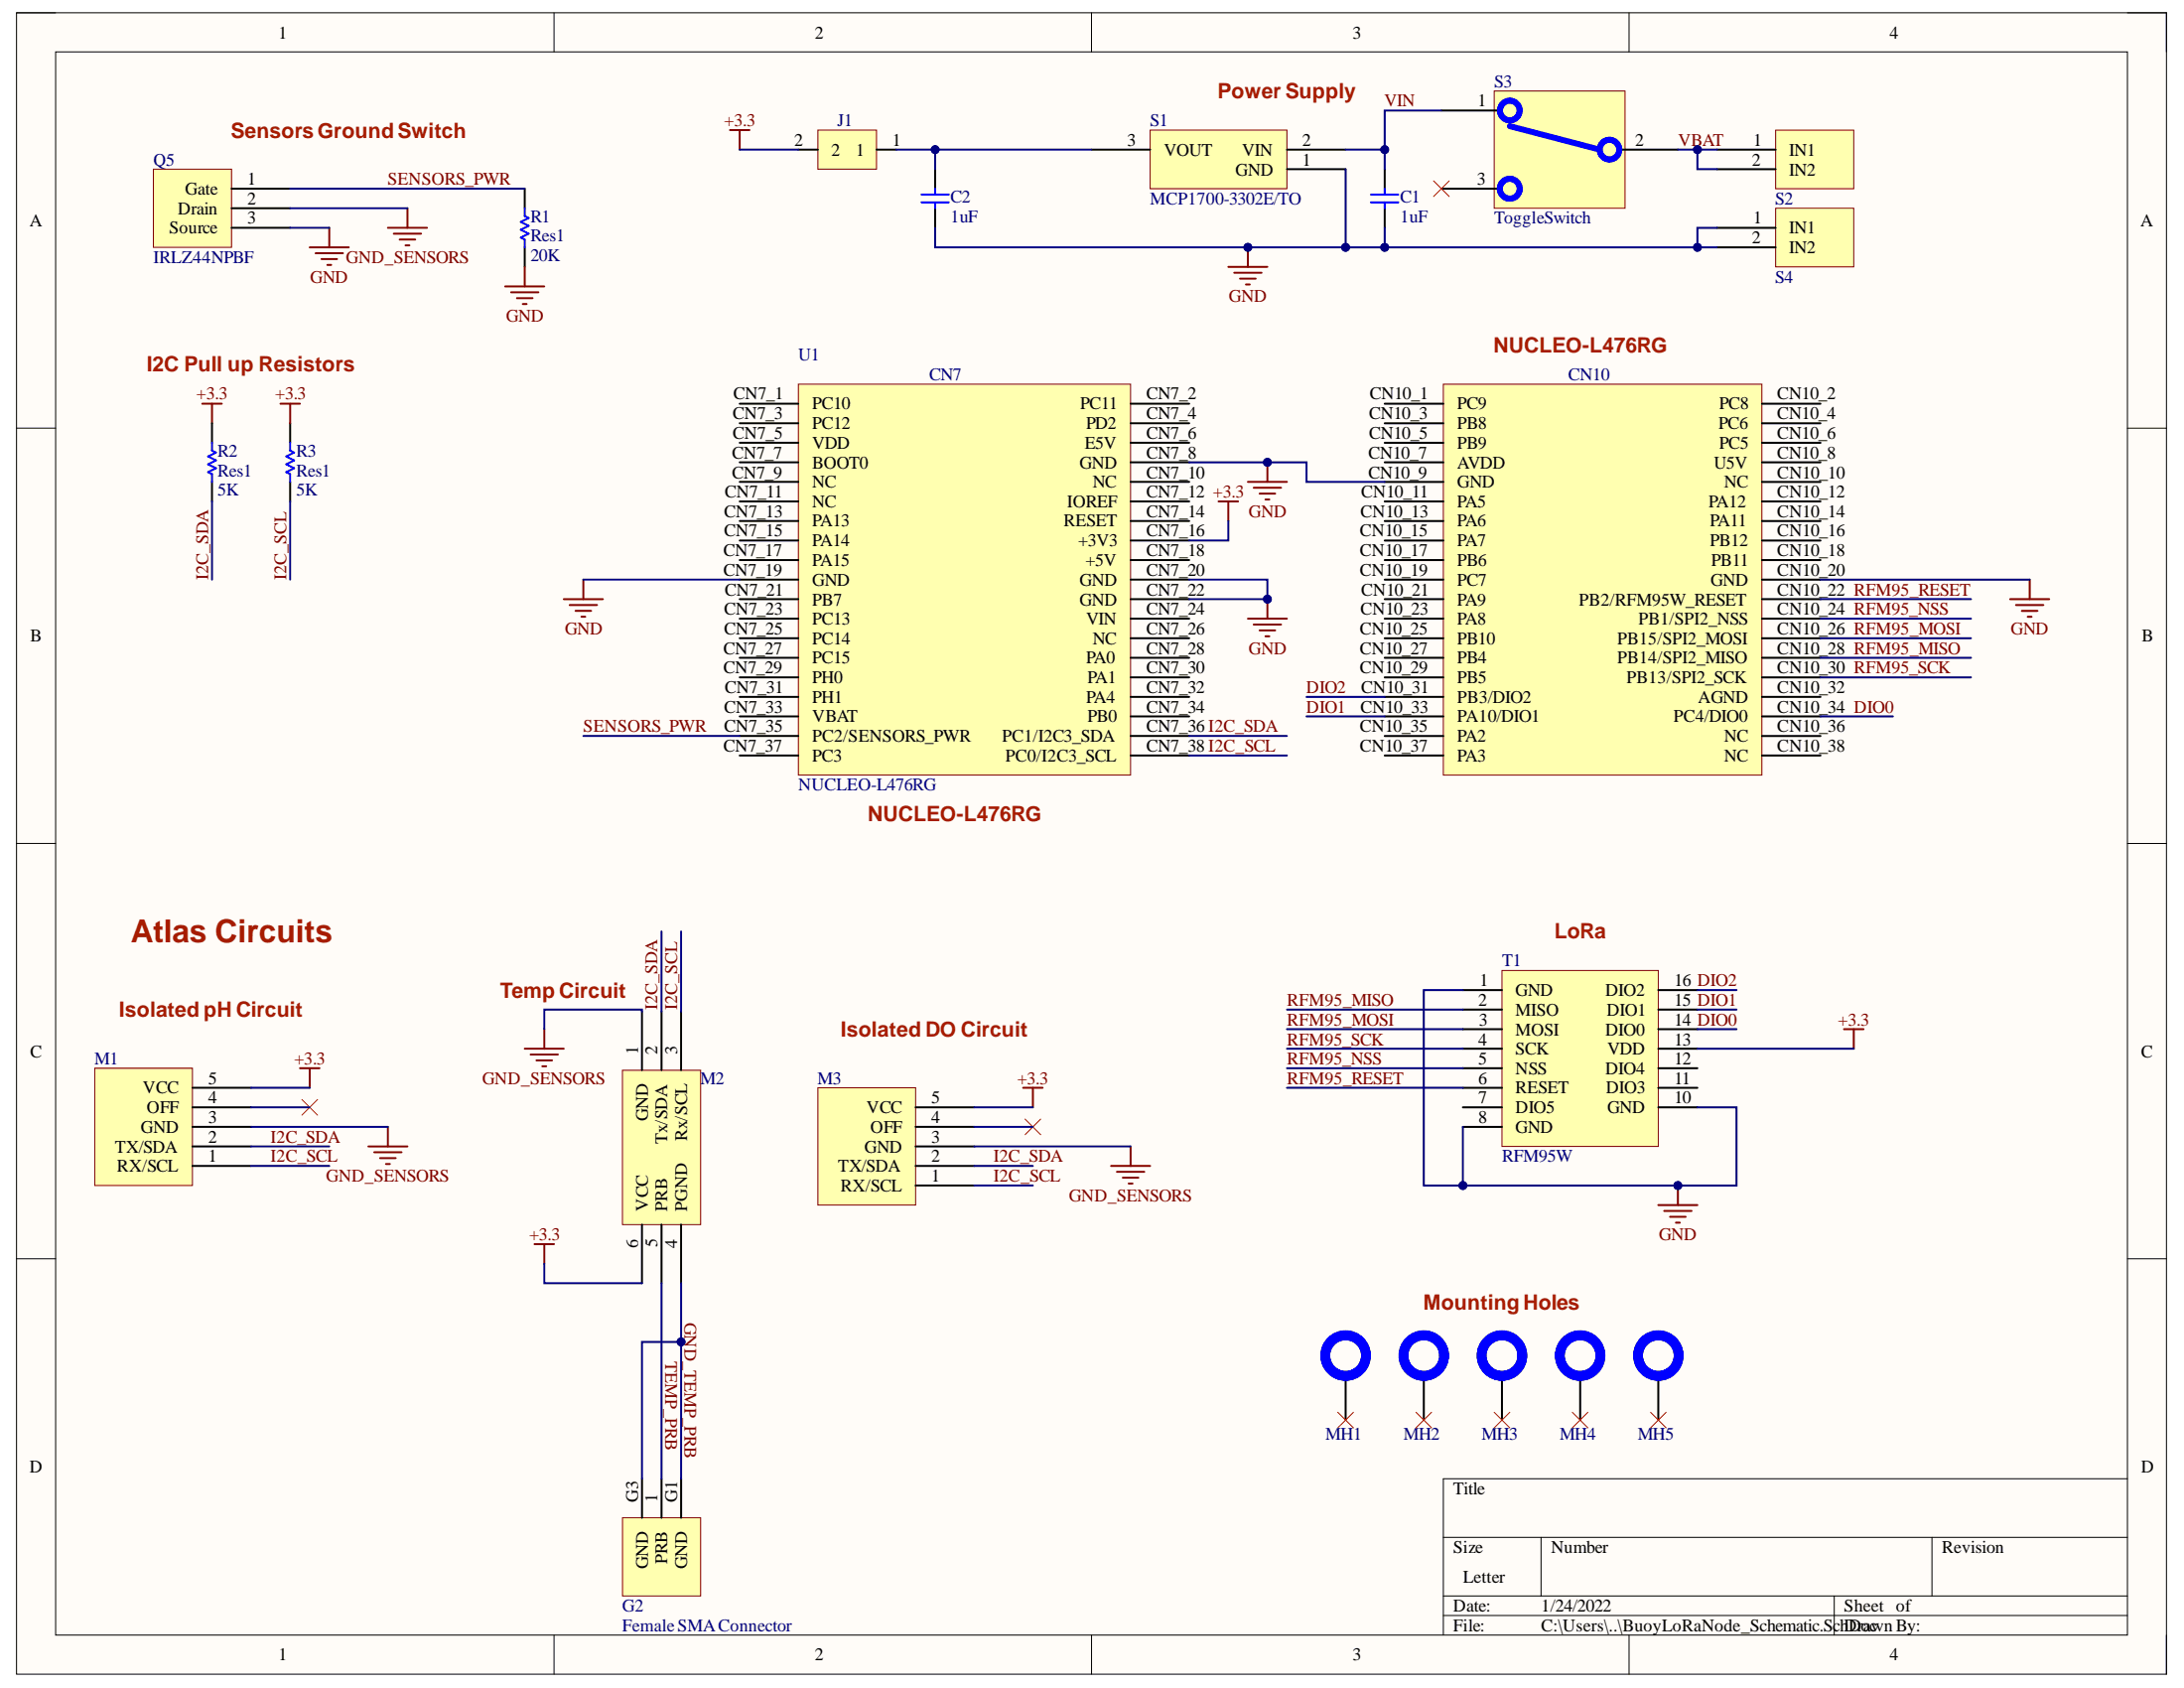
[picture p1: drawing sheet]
<svg xmlns="http://www.w3.org/2000/svg" width="279mm" height="216mm" viewBox="0 0 279 216" stroke-linecap="round" stroke-linejoin="round" font-family="sans-serif">
<path d="M2.1 1.6h275.1v212.5h-275.1z" fill-rule="evenodd" fill="#fffcf8"/>
<path d="M2.1 1.6h275.1v212.5h-275.1z" fill="none" stroke="#000" stroke-width=".13"/>
<path d="M7.1 6.6h265.1v202.5h-265.1z" fill-rule="evenodd" fill="#fffcf8"/>
<g fill="none" stroke="#000" stroke-width=".13">
<path d="M2.1 1.6h5M7.1 6.6h265.1v202.5h-265.1zM70.9 1.6v5M139.6 1.6v5M208.4 1.6v5M272.2 1.6h5v5M2.1 54.8h5M272.2 54.8h5M2.1 107.9h5M272.2 107.9h5M2.1 161h5M272.2 161h5"/>
<path d="M184.6 196.6h87.6M197.1 196.6v7.5M247.2 196.6v7.5M272.2 189.1h-87.6v20M70.9 209.1v5M139.6 209.1v5M184.6 204.1h87.6M184.6 206.6h87.6M208.4 209.1v5M234.7 204.1v5M277.2 209.1v5"/>
</g>
<path d="M184.6 49.1h40.8v50h-40.8z" fill-rule="evenodd" fill="#ffffb0"/>
<path d="M184.6 49.1h40.8v50h-40.8z" fill="none" stroke="#800000" stroke-width=".13"/>
<path d="M102.1 49.1h42.5v50h-42.5z" fill-rule="evenodd" fill="#ffffb0"/>
<path d="M102.1 49.1h42.5v50h-42.5z" fill="none" stroke="#800000" stroke-width=".13"/>
<g fill="none" stroke="#000" stroke-width=".25">
<path d="M119.6 21.6v2.5M119.6 26.6v2.5M177.1 21.6v2.5M177.1 26.6v2.5M94.6 51.6h7.5M94.6 54.1h7.5M94.6 56.6h7.5M94.6 59.1h7.5M144.6 51.6h7.5M144.6 54.1h7.5M144.6 56.6h7.5M144.6 59.1h7.5"/>
<path d="M177.1 51.6h7.5M177.1 54.1h7.5M177.1 56.6h7.5M177.1 59.1h7.5M225.4 51.6h7.5M225.4 54.1h7.5M225.4 56.6h7.5M225.4 59.1h7.5M94.6 61.6h7.5M94.6 64.1h7.5M94.6 66.6h7.5M94.6 69.1h7.5"/>
<path d="M94.6 71.6h7.5M94.6 74.1h7.5M94.6 76.6h7.5M94.6 79.1h7.5M144.6 61.6h7.5M144.6 64.1h7.5M144.6 66.6h7.5M144.6 69.1h7.5M144.6 71.6h7.5M144.6 74.1h7.5M144.6 76.6h7.5M144.6 79.1h7.5"/>
<path d="M177.1 61.6h7.5M177.1 64.1h7.5M177.1 66.6h7.5M177.1 71.6h7.5M177.1 74.1h7.5M177.1 76.6h7.5M177.1 79.1h7.5M177.1 69.1h7.5M225.4 61.6h7.5M225.4 64.1h7.5M225.4 66.6h7.5M225.4 71.6h7.5"/>
<path d="M225.4 74.1h7.5M225.4 76.6h7.5M225.4 79.1h7.5M225.4 69.1h7.5M94.6 81.6h7.5M94.6 84.1h7.5M94.6 86.6h7.5M94.6 89.1h7.5M94.6 91.6h7.5M94.6 94.1h7.5M94.6 96.6h7.5M144.6 81.6h7.5"/>
<path d="M144.6 84.1h7.5M144.6 86.6h7.5M144.6 89.1h7.5M144.6 91.6h7.5M144.6 94.1h7.5M144.6 96.6h7.5M177.1 81.6h7.5M177.1 84.1h7.5M177.1 86.6h7.5M177.1 89.1h7.5M177.1 91.6h7.5M177.1 94.1h7.5"/>
<path d="M177.1 96.6h7.5M225.4 81.6h7.5M225.4 84.1h7.5M225.4 86.6h7.5M225.4 89.1h7.5M225.4 91.6h7.5M225.4 94.1h7.5M225.4 96.6h7.5"/>
</g>
<path d="M117.9 24.9h3.5M117.9 25.9h3.5M119.6 24.1v.8M119.6 25.9v.7M175.4 24.9h3.5M175.4 25.9h3.5M177.1 24.1v.8M177.1 25.9v.7" fill="none" stroke="#00f" stroke-width=".25"/>
<path d="M147.1 16.6h17.5v7.5h-17.5z" fill-rule="evenodd" fill="#ffffb0"/>
<path d="M147.1 16.6h17.5v7.5h-17.5z" fill="none" stroke="#800000" stroke-width=".13"/>
<path d="M139.6 19.1h7.5M164.6 19.1h7.5M164.6 21.6h7.5" fill="none" stroke="#000" stroke-width=".25"/>
<path d="M157.1 34.1h5M157.9 34.9h3.5M158.6 35.6h2M159.4 36.4h.5M159.6 31.6v2.5" fill="none" stroke="#800000" stroke-width=".25"/>
<circle cx="159.6" cy="31.6" r=".5" fill="#000080"/>
<circle cx="159.6" cy="31.6" r=".5" fill="none" stroke="#000080" stroke-width=".13"/>
<path d="M192.1 124.1h20v22.5h-20z" fill-rule="evenodd" fill="#ffffb0"/>
<path d="M192.1 124.1h20v22.5h-20z" fill="none" stroke="#800000" stroke-width=".13"/>
<g fill="none" stroke="#000" stroke-width=".25">
<path d="M187.1 131.6h5M187.1 126.6h5M187.1 129.1h5M187.1 134.1h5M187.1 136.6h5M187.1 139.1h5M212.1 131.6h5.1M212.1 126.6h5.1M212.1 129.1h5.1M212.1 134.1h5.1M212.1 136.6h5.1M212.1 139.1h5.1"/>
<path d="M187.1 144.1h5M187.1 141.6h5M212.1 141.6h5.1"/>
</g>
<path d="M235.9 131.6h2.5M237.2 131.6v2.5" fill="none" stroke="#800000" stroke-width=".25"/>
<path d="M19.6 21.6h10v10h-10z" fill-rule="evenodd" fill="#ffffb0"/>
<path d="M19.6 21.6h10v10h-10z" fill="none" stroke="#800000" stroke-width=".13"/>
<path d="M29.6 24.1h7.5M29.6 26.6h7.5M29.6 29.1h7.5" fill="none" stroke="#000" stroke-width=".25"/>
<path d="M227.2 16.6h10v7.5h-10z" fill-rule="evenodd" fill="#ffffb0"/>
<path d="M227.2 16.6h10v7.5h-10z" fill="none" stroke="#800000" stroke-width=".13"/>
<path d="M219.6 19.1h7.6M219.6 21.6h7.6M172.1 176.6v5M182.2 176.6v5M192.1 176.6v5" fill="none" stroke="#000" stroke-width=".25"/>
<path d="M39.6 31.6h5M40.4 32.4h3.5M41.1 33.1h2M41.9 33.9h.5M42.1 29.1v2.5M49.6 29.1h5M50.4 29.9h3.5M51.1 30.6h2M51.9 31.4h.5M52.1 26.6v2.5M155.9 64.1h2.5M157.1 64.1v2.5" fill="none" stroke="#800000" stroke-width=".25"/>
<g fill="none" stroke="#00f" stroke-width="1.3">
<circle cx="172.1" cy="173.4" r="2.6"/>
<circle cx="182.1" cy="173.4" r="2.6"/>
<circle cx="192.1" cy="173.4" r="2.6"/>
</g>
<path d="M171.1 180.6l2 2M173.1 180.6l-2 2M181.1 180.6l2 2M183.1 180.6l-2 2M191.2 180.6l2 2M193.2 180.6l-2 2" fill="none" stroke="#f00" stroke-width=".13"/>
<path d="M191.2 11.6h16.7v15h-16.7z" fill-rule="evenodd" fill="#ffffb0"/>
<path d="M191.2 11.6h16.7v15h-16.7z" fill="none" stroke="#800000" stroke-width=".13"/>
<path d="M184.4 14.1h7.5M207.1 19.1h7.6M184.4 24.1h7.5" fill="none" stroke="#000" stroke-width=".25"/>
<g fill="none" stroke="#00f" stroke-width=".75">
<path d="M193.2 16.1l11.4 3"/>
<circle cx="193.2" cy="14.1" r="1.26"/>
<circle cx="205.9" cy="19.1" r="1.26"/>
<circle cx="193.1" cy="24.1" r="1.27"/>
</g>
<path d="M183.4 23.1l2 2M185.4 23.1l-2 2" fill="none" stroke="#f00" stroke-width=".13"/>
<path d="M72.1 76.6h5M72.9 77.4h3.5M73.6 78.1h2M74.4 78.9h.5M74.6 74.1v2.5" fill="none" stroke="#800000" stroke-width=".25"/>
<path d="M79.6 194.1h10v10h-10z" fill-rule="evenodd" fill="#ffffb0"/>
<path d="M79.6 194.1h10v10h-10z" fill="none" stroke="#800000" stroke-width=".13"/>
<path d="M82.1 189.1v5M84.6 189.1v5M87.1 189.1v5" fill="none" stroke="#000" stroke-width=".25"/>
<path d="M227.2 26.6h10v7.5h-10z" fill-rule="evenodd" fill="#ffffb0"/>
<path d="M227.2 26.6h10v7.5h-10z" fill="none" stroke="#800000" stroke-width=".13"/>
<path d="M219.6 29.1h7.6M219.6 31.6h7.6M202.2 176.6v5M212.1 176.6v5" fill="none" stroke="#000" stroke-width=".25"/>
<g fill="none" stroke="#00f" stroke-width="1.3">
<circle cx="202.1" cy="173.4" r="2.6"/>
<circle cx="212.2" cy="173.4" r="2.6"/>
</g>
<path d="M201.1 180.6l2 2M203.1 180.6l-2 2M211.2 180.6l2 2M213.2 180.6l-2 2" fill="none" stroke="#f00" stroke-width=".13"/>
<path d="M12.1 136.6h12.5v15h-12.5z" fill-rule="evenodd" fill="#ffffb0"/>
<path d="M12.1 136.6h12.5v15h-12.5z" fill="none" stroke="#800000" stroke-width=".13"/>
<path d="M24.6 139.1h7.5M24.6 149.1h7.5M24.6 146.6h7.5M24.6 144.1h7.5M24.6 141.6h7.5" fill="none" stroke="#000" stroke-width=".25"/>
<path d="M38.4 136.6h2.5M39.6 136.6v2.5M68.4 159.1h2.5M69.6 159.1v2.5" fill="none" stroke="#800000" stroke-width=".25"/>
<path d="M104.6 139.1h12.5v15h-12.5z" fill-rule="evenodd" fill="#ffffb0"/>
<path d="M104.6 139.1h12.5v15h-12.5z" fill="none" stroke="#800000" stroke-width=".13"/>
<path d="M117.1 151.6h7.5M117.1 149.1h7.5M117.1 146.6h7.5M117.1 144.1h7.5M117.1 141.6h7.5" fill="none" stroke="#000" stroke-width=".25"/>
<path d="M130.9 139.1h2.5M132.1 139.1v2.5" fill="none" stroke="#800000" stroke-width=".25"/>
<path d="M38.6 140.6l2 2M40.6 140.6l-2 2M131.1 143.1l2 2M133.1 143.1l-2 2" fill="none" stroke="#f00" stroke-width=".13"/>
<path d="M104.6 16.6h7.5v5h-7.5z" fill-rule="evenodd" fill="#ffffb0"/>
<path d="M104.6 16.6h7.5v5h-7.5z" fill="none" stroke="#800000" stroke-width=".13"/>
<path d="M102.1 19.1h2.5M112.1 19.1h2.5M67.1 24.1v2.5M67.1 31.6v2.5M27.1 54.1v2.5M37.1 54.1v2.5M27.1 61.6v2.5M37.1 61.6v2.5" fill="none" stroke="#000" stroke-width=".25"/>
<g fill="none" stroke="#800000" stroke-width=".25">
<path d="M93.4 16.6h2.5M94.6 16.6v2.5M64.6 36.6h5M65.4 37.4h3.5M66.1 38.1h2M66.9 38.9h.5M67.1 34.1v2.5M25.9 51.6h2.5M27.1 51.6v2.5M35.9 51.6h2.5M37.1 51.6v2.5M67.1 134.1h5"/>
<path d="M67.9 134.9h3.5M68.6 135.6h2M69.4 136.4h.5M69.6 131.6v2.5M47.1 146.6h5M47.9 147.4h3.5M48.6 148.1h2M49.4 148.9h.5M49.6 144.1v2.5M142.1 149.1h5M142.9 149.9h3.5M143.6 150.6h2"/>
<path d="M144.4 151.4h.5M144.6 146.6v2.5M212.1 154.1h5.1M212.9 154.9h3.5M213.6 155.6h2M214.4 156.4h.5M214.7 151.6v2.5"/>
</g>
<path d="M67.1 26.6v1l.5 .3-1 .5 1 .5-1 .5 1 .5-1 .5 .5 .2v1M27.1 56.6v1l.5 .3-1 .5 1 .5-1 .5 1 .5-1 .5 .5 .2v1M37.1 56.6v1l.5 .3-1 .5 1 .5-1 .5 1 .5-1 .5 .5 .2v1" fill="none" stroke="#00f" stroke-width=".25"/>
<circle cx="214.6" cy="151.6" r=".5" fill="#000080"/>
<circle cx="214.6" cy="151.6" r=".5" fill="none" stroke="#000080" stroke-width=".13"/>
<path d="M79.6 136.9h10v19.7h-10z" fill-rule="evenodd" fill="#ffffb0"/>
<path d="M79.6 136.9h10v19.7h-10z" fill="none" stroke="#800000" stroke-width=".13"/>
<path d="M82.1 129.4v7.5M84.6 129.4v7.5M87.1 129.4v7.5M82.1 156.6v7.5M84.6 156.6v7.5M87.1 156.6v7.5" fill="none" stroke="#000" stroke-width=".25"/>
<path d="M159.6 79.1h5M160.4 79.9h3.5M162.1 76.6v2.5M161.1 80.6h2M161.9 81.4h.5" fill="none" stroke="#800000" stroke-width=".25"/>
<circle cx="162.1" cy="76.6" r=".5" fill="#000080"/>
<circle cx="162.1" cy="76.6" r=".5" fill="none" stroke="#000080" stroke-width=".13"/>
<path d="M162.1 59.1v2.5M159.6 61.6h5M160.4 62.4h3.5M161.1 63.1h2M161.9 63.9h.5" fill="none" stroke="#800000" stroke-width=".25"/>
<circle cx="162.1" cy="59.1" r=".5" fill="#000080"/>
<circle cx="162.1" cy="59.1" r=".5" fill="none" stroke="#000080" stroke-width=".13"/>
<path d="M257.2 76.6h5M257.9 77.4h3.5M258.7 78.1h2M259.4 78.9h.5M259.7 74.1v2.5" fill="none" stroke="#800000" stroke-width=".25"/>
<path d="M187.1 126.6h-4.9v25h4.9M217.2 134.1h20" fill="none" stroke="#000080" stroke-width=".25"/>
<circle cx="187.1" cy="151.6" r=".5" fill="#000080"/>
<circle cx="187.1" cy="151.6" r=".5" fill="none" stroke="#000080" stroke-width=".13"/>
<path d="M37.1 29.1h5M37.1 26.6h15M157.1 66.6v2.5h-5M217.2 141.6h5v10h-35.1v-7.5" fill="none" stroke="#000080" stroke-width=".25"/>
<circle cx="214.6" cy="151.6" r=".5" fill="#000080"/>
<circle cx="214.6" cy="151.6" r=".5" fill="none" stroke="#000080" stroke-width=".13"/>
<circle cx="187.1" cy="151.6" r=".5" fill="#000080"/>
<circle cx="187.1" cy="151.6" r=".5" fill="none" stroke="#000080" stroke-width=".13"/>
<path d="M172.1 19.1h5" fill="none" stroke="#000080" stroke-width=".25"/>
<circle cx="177.1" cy="19.1" r=".5" fill="#000080"/>
<circle cx="177.1" cy="19.1" r=".5" fill="none" stroke="#000080" stroke-width=".13"/>
<path d="M214.7 19.1h4.9" fill="none" stroke="#000080" stroke-width=".25"/>
<circle cx="217.2" cy="19.1" r=".5" fill="#000080"/>
<circle cx="217.2" cy="19.1" r=".5" fill="none" stroke="#000080" stroke-width=".13"/>
<path d="M177.1 29.1v2.5" fill="none" stroke="#000080" stroke-width=".25"/>
<circle cx="177.1" cy="31.6" r=".5" fill="#000080"/>
<circle cx="177.1" cy="31.6" r=".5" fill="none" stroke="#000080" stroke-width=".13"/>
<path d="M184.4 14.1h-7.3v7.5" fill="none" stroke="#000080" stroke-width=".25"/>
<circle cx="177.1" cy="19.1" r=".5" fill="#000080"/>
<circle cx="177.1" cy="19.1" r=".5" fill="none" stroke="#000080" stroke-width=".13"/>
<path d="M74.6 74.1h20M217.2 126.6h5M217.2 129.1h5M217.2 131.6h5M124.6 149.1h7.5M124.6 151.6h7.5M87.1 164.1v25" fill="none" stroke="#000080" stroke-width=".25"/>
<circle cx="87.1" cy="171.6" r=".5" fill="#000080"/>
<circle cx="87.1" cy="171.6" r=".5" fill="none" stroke="#000080" stroke-width=".13"/>
<path d="M172.1 21.6v10h47.5" fill="none" stroke="#000080" stroke-width=".25"/>
<circle cx="217.2" cy="31.6" r=".5" fill="#000080"/>
<circle cx="217.2" cy="31.6" r=".5" fill="none" stroke="#000080" stroke-width=".13"/>
<circle cx="177.1" cy="31.6" r=".5" fill="#000080"/>
<circle cx="177.1" cy="31.6" r=".5" fill="none" stroke="#000080" stroke-width=".13"/>
<circle cx="172.1" cy="31.6" r=".5" fill="#000080"/>
<circle cx="172.1" cy="31.6" r=".5" fill="none" stroke="#000080" stroke-width=".13"/>
<path d="M217.2 19.1v2.5h2.4" fill="none" stroke="#000080" stroke-width=".25"/>
<circle cx="217.2" cy="19.1" r=".5" fill="#000080"/>
<circle cx="217.2" cy="19.1" r=".5" fill="none" stroke="#000080" stroke-width=".13"/>
<path d="M219.6 29.1h-2.4v2.5" fill="none" stroke="#000080" stroke-width=".25"/>
<circle cx="217.2" cy="31.6" r=".5" fill="#000080"/>
<circle cx="217.2" cy="31.6" r=".5" fill="none" stroke="#000080" stroke-width=".13"/>
<path d="M119.6 29.1v2.5h52.5" fill="none" stroke="#000080" stroke-width=".25"/>
<circle cx="172.1" cy="31.6" r=".5" fill="#000080"/>
<circle cx="172.1" cy="31.6" r=".5" fill="none" stroke="#000080" stroke-width=".13"/>
<circle cx="159.6" cy="31.6" r=".5" fill="#000080"/>
<circle cx="159.6" cy="31.6" r=".5" fill="none" stroke="#000080" stroke-width=".13"/>
<path d="M139.6 19.1h-20v2.5M32.1 139.1h7.5M32.1 146.6h10M32.1 149.1h10M32.1 144.1h17.5M32.1 141.6h7.5M124.6 146.6h20M124.6 144.1h7.5M124.6 141.6h7.5" fill="none" stroke="#000080" stroke-width=".25"/>
<circle cx="119.6" cy="19.1" r=".5" fill="#000080"/>
<circle cx="119.6" cy="19.1" r=".5" fill="none" stroke="#000080" stroke-width=".13"/>
<path d="M114.6 19.1h5" fill="none" stroke="#000080" stroke-width=".25"/>
<circle cx="119.6" cy="19.1" r=".5" fill="#000080"/>
<circle cx="119.6" cy="19.1" r=".5" fill="none" stroke="#000080" stroke-width=".13"/>
<path d="M94.6 19.1h7.5M37.1 24.1h30M27.1 64.1v10M37.1 64.1v10M152.1 94.1h12.5M84.6 164.1v25M87.1 171.6h-5v17.5" fill="none" stroke="#000080" stroke-width=".25"/>
<circle cx="87.1" cy="171.6" r=".5" fill="#000080"/>
<circle cx="87.1" cy="171.6" r=".5" fill="none" stroke="#000080" stroke-width=".13"/>
<path d="M152.1 74.1h10v2.5h-10M84.6 119.1v10.3M87.1 119.1v10.3M82.1 129.4v-.3h-12.5v2.5M69.6 161.6v2.5h12.5" fill="none" stroke="#000080" stroke-width=".25"/>
<circle cx="162.1" cy="76.6" r=".5" fill="#000080"/>
<circle cx="162.1" cy="76.6" r=".5" fill="none" stroke="#000080" stroke-width=".13"/>
<path d="M152.1 59.1h15v2.5h10" fill="none" stroke="#000080" stroke-width=".25"/>
<circle cx="162.1" cy="59.1" r=".5" fill="#000080"/>
<circle cx="162.1" cy="59.1" r=".5" fill="none" stroke="#000080" stroke-width=".13"/>
<g fill="none" stroke="#000080" stroke-width=".25">
<path d="M232.9 74.1h26.8M232.9 79.1h19.3M232.9 76.6h19.3M74.6 94.1h20M152.1 96.6h12.5M167.1 91.6h10M167.1 89.1h10M232.9 81.6h19.3M232.9 84.1h19.3M232.9 86.6h19.3M232.9 91.6h9.3M164.6 129.1h22.5"/>
<path d="M164.6 131.6h22.5M164.6 134.1h22.5M164.6 136.6h22.5M164.6 139.1h22.5"/>
</g>
<text font-size="4.1" fill="#a61c00" x="16.8" y="120.6">Atlas Circuits</text>
<g font-size="2.7" fill="#a61c00">
<text x="29.5" y="17.6">SensorsGroundSwitch</text>
<text x="155.8" y="12.5">Power Supply</text>
<text x="18.8" y="47.6">I2C Pull up Resistors</text>
<text x="191.1" y="45.1">NUCLEO-L476RG</text>
<text x="111" y="105.1">NUCLEO-L476RG</text>
<text x="198.9" y="120.1">LoRa</text>
<text x="15.2" y="130">Isolated pH Circuit</text>
<text x="64" y="127.6">Temp Circuit</text>
<text x="107.5" y="132.6">Isolated DO Circuit</text>
<text x="182.1" y="167.5">MountingHoles</text>
</g>
<g font-size="2.3">
<text x="35.6" y="4.9">1</text>
<text x="104.2" y="4.9">2</text>
<text x="173" y="4.9">3</text>
<text x="241.8" y="4.9">4</text>
<text x="189" y="13.6">1</text>
<text x="31.6" y="23.6">1</text>
<text x="101.6" y="18.6">2</text>
<text x="106.4" y="19.9">2</text>
<text x="109.5" y="19.9">1</text>
<text x="114.1" y="18.6">1</text>
<text x="144.2" y="18.6">3</text>
<text x="148.9" y="19.9">VOUT</text>
<text x="158.1" y="22.4">GND</text>
<text x="158.9" y="19.9">VIN</text>
<text x="166.6" y="21.2">1</text>
<text x="166.6" y="18.6">2</text>
<text x="189" y="23.6">3</text>
<text x="209.2" y="18.6">2</text>
<text x="224.2" y="21.2">2</text>
<text x="224.3" y="18.6">1</text>
<text x="228.9" y="19.9">IN1</text>
<text x="228.9" y="22.4">IN2</text>
<text x="3.8" y="28.9">A</text>
<text x="21.7" y="29.9">Source</text>
<text x="22.8" y="27.4">Drain</text>
<text x="23.7" y="24.9">Gate</text>
<text x="31.6" y="26.1">2</text>
<text x="31.6" y="28.6">3</text>
<text x="224.3" y="28.6">1</text>
<text x="228.9" y="29.9">IN1</text>
<text x="273.8" y="28.9">A</text>
<text x="224.2" y="31.1">2</text>
<text x="228.9" y="32.4">IN2</text>
<text x="93.8" y="53.6">CN7_3</text>
<text x="93.8" y="51.1">CN7_1</text>
<text x="103.9" y="52.4">PC10</text>
<text x="138.2" y="52.4">PC11</text>
<text x="146.6" y="51.1">CN7_2</text>
<text x="146.6" y="53.6">CN7_4</text>
<text x="175.2" y="53.6">CN10_3</text>
<text x="175.2" y="51.1">CN10_1</text>
<text x="186.4" y="52.4">PC9</text>
<text x="219.9" y="52.4">PC8</text>
<text x="227.4" y="51.1">CN10_2</text>
<text x="227.4" y="53.6">CN10_4</text>
<text x="93.7" y="58.6">CN7_7</text>
<text x="93.8" y="56.2">CN7_5</text>
<text x="103.9" y="54.9">PC12</text>
<text x="103.9" y="57.4">VDD</text>
<text x="103.9" y="59.9">BOOT0</text>
<text x="138.1" y="59.9">GND</text>
<text x="138.8" y="57.4">E5V</text>
<text x="138.9" y="54.9">PD2</text>
<text x="146.6" y="56.2">CN7_6</text>
<text x="146.6" y="58.6">CN7_8</text>
<text x="175.1" y="58.6">CN10_7</text>
<text x="175.2" y="56.2">CN10_5</text>
<text x="186.4" y="54.9">PB8</text>
<text x="186.4" y="57.4">PB9</text>
<text x="186.4" y="59.9">AVDD</text>
<text x="219.2" y="59.9">U5V</text>
<text x="219.8" y="54.9">PC6</text>
<text x="219.9" y="57.4">PC5</text>
<text x="227.4" y="56.2">CN10_6</text>
<text x="227.4" y="58.6">CN10_8</text>
<text x="92.7" y="63.6">CN7_11</text>
<text x="93.7" y="61.2">CN7_9</text>
<text x="103.9" y="62.4">NC</text>
<text x="103.9" y="64.9">NC</text>
<text x="136.5" y="64.9">IOREF</text>
<text x="139.8" y="62.4">NC</text>
<text x="146.6" y="61.2">CN7_10</text>
<text x="146.6" y="63.6">CN7_12 +3.3</text>
<text x="174.1" y="63.6">CN10_11</text>
<text x="175.1" y="61.2">CN10_9</text>
<text x="186.4" y="62.4">GND</text>
<text x="186.4" y="64.9">PA5</text>
<text x="218.6" y="64.9">PA12</text>
<text x="220.6" y="62.4">NC</text>
<text x="227.4" y="61.2">CN10_10</text>
<text x="227.4" y="63.6">CN10_12</text>
<text x="92.6" y="71.2">CN7_17</text>
<text x="92.7" y="66.2">CN7_13</text>
<text x="92.7" y="68.6">CN7_15</text>
<text x="103.9" y="67.4">PA13</text>
<text x="103.9" y="69.9">PA14</text>
<text x="136.1" y="67.4">RESET</text>
<text x="137.9" y="69.9">+3V3</text>
<text x="146.6" y="66.2">CN7_14</text>
<text x="146.6" y="68.6">CN7_16</text>
<text x="146.6" y="71.2">CN7_18</text>
<text x="174" y="68.6">CN10_15</text>
<text x="174" y="71.2">CN10_17</text>
<text x="174.1" y="66.2">CN10_13</text>
<text x="186.4" y="67.4">PA6</text>
<text x="186.4" y="69.9">PA7</text>
<text x="218.7" y="67.4">PA11</text>
<text x="218.7" y="69.9">PB12</text>
<text x="227.4" y="66.2">CN10_14</text>
<text x="227.4" y="68.6">CN10_16</text>
<text x="227.4" y="71.2">CN10_18</text>
<text x="92.6" y="73.6">CN7_19</text>
<text x="92.7" y="76.1">CN7_21</text>
<text x="103.9" y="72.4">PA15</text>
<text x="103.9" y="74.9">GND</text>
<text x="103.9" y="77.4">PB7</text>
<text x="138.1" y="74.9">GND</text>
<text x="138.1" y="77.4">GND</text>
<text x="138.9" y="72.4">+5V</text>
<text x="146.6" y="73.6">CN7_20</text>
<text x="146.6" y="76.1">CN7_22</text>
<text x="174" y="73.6">CN10_19</text>
<text x="174.1" y="76.1">CN10_21</text>
<text x="186.4" y="72.4">PB6</text>
<text x="186.4" y="74.9">PC7</text>
<text x="186.4" y="77.4">PA9</text>
<text x="202" y="77.4">PB2/RFM95W_RESET</text>
<text x="218.8" y="74.9">GND</text>
<text x="218.9" y="72.4">PB11</text>
<text x="227.4" y="73.6">CN10_20</text>
<text x="227.4" y="76.1">CN10_22 RFM95_RESET</text>
<text x="3.9" y="82.1">B</text>
<text x="92.6" y="83.7">CN7_27</text>
<text x="92.7" y="78.6">CN7_23</text>
<text x="92.7" y="81.1">CN7_25</text>
<text x="103.9" y="79.9">PC13</text>
<text x="103.9" y="82.4">PC14</text>
<text x="138.9" y="79.9">VIN</text>
<text x="139.8" y="82.4">NC</text>
<text x="146.6" y="78.6">CN7_24</text>
<text x="146.6" y="81.1">CN7_26</text>
<text x="146.6" y="83.7">CN7_28</text>
<text x="174" y="81.1">CN10_25</text>
<text x="174" y="83.7">CN10_27</text>
<text x="174.1" y="78.6">CN10_23</text>
<text x="186.4" y="79.9">PA8</text>
<text x="186.4" y="82.4">PB10</text>
<text x="206.9" y="82.4">PB15/SPI2_MOSI</text>
<text x="209.6" y="79.9">PB1/SPI2_NSS</text>
<text x="227.4" y="78.6">CN10_24 RFM95_NSS</text>
<text x="227.4" y="81.1">CN10_26 RFM95_MOSI</text>
<text x="227.4" y="83.7">CN10_28 RFM95_MISO</text>
<text x="274" y="82.1">B</text>
<text x="92.6" y="86.1">CN7_29</text>
<text x="92.7" y="88.7">CN7_31</text>
<text x="103.9" y="84.9">PC15</text>
<text x="103.9" y="87.4">PH0</text>
<text x="103.9" y="89.9">PH1</text>
<text x="138.9" y="84.9">PA0</text>
<text x="138.9" y="89.9">PA4</text>
<text x="139.1" y="87.4">PA1</text>
<text x="146.6" y="88.7">CN7_32</text>
<text x="146.6" y="86.1">CN7_30</text>
<text x="174" y="86.1">CN10_29</text>
<text x="174.1" y="88.7">CN10_31</text>
<text x="186.4" y="84.9">PB4</text>
<text x="186.4" y="87.4">PB5</text>
<text x="186.4" y="89.9">PB3/DIO2</text>
<text x="206.9" y="84.9">PB14/SPI2_MISO</text>
<text x="208.1" y="87.4">PB13/SPI2_SCK</text>
<text x="217.2" y="89.9">AGND</text>
<text x="227.4" y="86.1">CN10_30 RFM95_SCK</text>
<text x="227.4" y="88.7">CN10_32</text>
<text x="92.7" y="91.1">CN7_33</text>
<text x="92.7" y="93.7">CN7_35</text>
<text x="103.9" y="92.4">VBAT</text>
<text x="103.9" y="94.9">PC2/SENSORS_PWR</text>
<text x="128.2" y="94.9">PC1/I2C3_SDA</text>
<text x="139.1" y="92.4">PB0</text>
<text x="146.6" y="91.1">CN7_34</text>
<text x="146.6" y="93.7">CN7_36 I2C_SDA</text>
<text x="174" y="93.7">CN10_35</text>
<text x="174.1" y="91.1">CN10_33</text>
<text x="186.4" y="92.4">PA10/DIO1</text>
<text x="186.4" y="94.9">PA2</text>
<text x="214.1" y="92.4">PC4/DIO0</text>
<text x="220.6" y="94.9">NC</text>
<text x="227.4" y="91.1">CN10_34 DIO0</text>
<text x="227.4" y="93.7">CN10_36</text>
<text x="92.6" y="96.1">CN7_37</text>
<text x="103.9" y="97.4">PC3</text>
<text x="128.6" y="97.4">PC0/I2C3_SCL</text>
<text x="146.6" y="96.1">CN7_38 I2C_SCL</text>
<text x="174" y="96.1">CN10_37</text>
<text x="186.4" y="97.4">PA3</text>
<text x="220.6" y="97.4">NC</text>
<text x="227.4" y="96.1">CN10_38</text>
<text x="189.1" y="128.6">2</text>
<text x="189.2" y="131.1">3</text>
<text x="189.3" y="126.1">1</text>
<text x="193.9" y="127.4">GND</text>
<text x="193.9" y="129.9">MISO</text>
<text x="205.4" y="127.4">DIO2</text>
<text x="205.5" y="129.9">DIO1</text>
<text x="214.2" y="131.1">14 DIO0</text>
<text x="214.2" y="126.1">16 DIO2</text>
<text x="214.2" y="128.6">15 DIO1</text>
<text x="3.9" y="135.2">C</text>
<text x="81.7" y="134.9" transform="rotate(-90 81.7 134.9)">1</text>
<text x="84.1" y="134.9" transform="rotate(-90 84.1 134.9)">2</text>
<text x="86.6" y="134.9" transform="rotate(-90 86.6 134.9)">3</text>
<text x="189.1" y="133.7">4</text>
<text x="189.1" y="136.1">5</text>
<text x="193.9" y="132.4">MOSI</text>
<text x="193.9" y="134.9">SCK</text>
<text x="193.9" y="137.4">NSS</text>
<text x="205.4" y="132.4">DIO0</text>
<text x="205.4" y="137.4">DIO4</text>
<text x="205.6" y="134.9">VDD</text>
<text x="214.2" y="133.7">13</text>
<text x="214.2" y="136.1">12</text>
<text x="273.9" y="135.2">C</text>
<text x="18.3" y="139.9">VCC</text>
<text x="18.8" y="142.4">OFF</text>
<text x="26.7" y="143.7">3</text>
<text x="26.7" y="141.1">4</text>
<text x="26.7" y="138.7">5</text>
<text x="82.9" y="143.4" transform="rotate(-90 82.9 143.4)">GND</text>
<text x="110.8" y="142.4">VCC</text>
<text x="119.1" y="143.7">4</text>
<text x="119.1" y="141.1">5</text>
<text x="189.1" y="143.7">8</text>
<text x="189.1" y="138.7">6</text>
<text x="189.1" y="141.1">7</text>
<text x="193.9" y="139.9">RESET</text>
<text x="193.9" y="142.4">DIO5</text>
<text x="205.5" y="139.9">DIO3</text>
<text x="205.6" y="142.4">GND</text>
<text x="214.2" y="138.7">11</text>
<text x="214.2" y="141.1">10</text>
<text x="14.7" y="147.4">TX/SDA</text>
<text x="15" y="149.9">RX/SCL</text>
<text x="18" y="144.9">GND</text>
<text x="26.7" y="148.7">1</text>
<text x="26.7" y="146.1">2</text>
<text x="85.4" y="146.3" transform="rotate(-90 85.4 146.3)">Tx/SDA</text>
<text x="87.9" y="145.9" transform="rotate(-90 87.9 145.9)">Rx/SCL</text>
<text x="107.2" y="149.9">TX/SDA</text>
<text x="110.6" y="147.4">GND</text>
<text x="111.4" y="144.9">OFF</text>
<text x="119.1" y="148.7">2</text>
<text x="119.1" y="146.1">3</text>
<text x="193.9" y="144.9">GND</text>
<text x="82.9" y="154.9" transform="rotate(-90 82.9 154.9)">VCC</text>
<text x="85.4" y="154.9" transform="rotate(-90 85.4 154.9)">PRB</text>
<text x="87.9" y="154.9" transform="rotate(-90 87.9 154.9)">PGND</text>
<text x="107.5" y="152.4">RX/SCL</text>
<text x="119.1" y="151.1">1</text>
<text x="81.7" y="159.7" transform="rotate(-90 81.7 159.7)">6</text>
<text x="84.1" y="159.6" transform="rotate(-90 84.1 159.6)">5</text>
<text x="86.6" y="159.7" transform="rotate(-90 86.6 159.7)">4</text>
<text x="3.8" y="188.3">D</text>
<text x="185.9" y="191.1">Title</text>
<text x="273.9" y="188.3">D</text>
<text x="81.7" y="192.1" transform="rotate(-90 81.7 192.1)">G3</text>
<text x="84.1" y="192.1" transform="rotate(-90 84.1 192.1)">1</text>
<text x="86.6" y="192.1" transform="rotate(-90 86.6 192.1)">G1</text>
<text x="82.9" y="200.7" transform="rotate(-90 82.9 200.7)">GND</text>
<text x="85.4" y="200" transform="rotate(-90 85.4 200)">PRB</text>
<text x="87.9" y="200.7" transform="rotate(-90 87.9 200.7)">GND</text>
<text x="185.9" y="198.7">Size</text>
<text x="187.2" y="202.4">Letter</text>
<text x="198.4" y="198.7">Number</text>
<text x="248.4" y="198.7">Revision</text>
<text x="185.9" y="206.1">Date:</text>
<text x="185.9" y="208.6">File:</text>
<text x="197.2" y="206.1">1/24/2022</text>
<text x="197.2" y="208.6">C:\Users\..\BuoyLoRaNode_Schematic.SchDrawnBy:</text>
<text x="235.9" y="206.1">Sheet of</text>
<text x="236.5" y="208.6">Doc</text>
<text x="35.6" y="212.4">1</text>
<text x="104.2" y="212.4">2</text>
<text x="173" y="212.4">3</text>
<text x="241.8" y="212.4">4</text>
</g>
<g font-size="2.3" fill="#000080">
<text x="191.2" y="11.2">S3</text>
<text x="107.1" y="16.2">J1</text>
<text x="147.2" y="16.2">S1</text>
<text x="19.6" y="21.2">Q5</text>
<text x="67.9" y="28.4">R1</text>
<text x="121.6" y="25.9">C2</text>
<text x="121.6" y="28.4">1uF</text>
<text x="147.2" y="26.1">MCP1700-3302E/TO</text>
<text x="179.1" y="25.9">C1</text>
<text x="179.1" y="28.4">1uF</text>
<text x="191.2" y="28.6">ToggleSwitch</text>
<text x="227.1" y="26.1">S2</text>
<text x="19.6" y="33.7">IRLZ44NPBF</text>
<text x="67.9" y="33.4">20K</text>
<text x="67.9" y="30.9">Res1</text>
<text x="227.1" y="36.1">S4</text>
<text x="102.1" y="46.1">U1</text>
<text x="118.9" y="48.7">CN7</text>
<text x="200.6" y="48.7">CN10</text>
<text x="27.8" y="58.4">R2</text>
<text x="37.9" y="58.4">R3</text>
<text x="27.8" y="63.4">5K</text>
<text x="27.8" y="60.9">Res1</text>
<text x="37.9" y="63.4">5K</text>
<text x="37.9" y="60.9">Res1</text>
<text x="102.1" y="101.1">NUCLEO-L476RG</text>
<text x="192.2" y="123.6">T1</text>
<text x="12.1" y="136.1">M1</text>
<text x="89.6" y="138.7">M2</text>
<text x="104.6" y="138.7">M3</text>
<text x="192.2" y="148.7">RFM95W</text>
<text x="169.6" y="184.1">MH1</text>
<text x="179.6" y="184.1">MH2</text>
<text x="189.5" y="184.1">MH3</text>
<text x="199.5" y="184.1">MH4</text>
<text x="209.5" y="184.1">MH5</text>
<text x="79.6" y="206.1">G2</text>
<text x="79.6" y="208.6">FemaleSMAConnector</text>
</g>
<g font-size="2.3" fill="#800000">
<text x="92.7" y="16.2">+3.3</text>
<text x="177.1" y="13.6">VIN</text>
<text x="49.6" y="23.6">SENSORS_PWR</text>
<text x="214.7" y="18.6">VBAT</text>
<text x="44.3" y="33.7">GND_SENSORS</text>
<text x="39.7" y="36.1">GND</text>
<text x="64.7" y="41.1">GND</text>
<text x="157.2" y="38.7">GND</text>
<text x="25.1" y="51.1">+3.3</text>
<text x="35.2" y="51.1">+3.3</text>
<text x="159.8" y="66.2">GND</text>
<text x="26.7" y="74.1" transform="rotate(-90 26.7 74.1)">I2C_SDA</text>
<text x="36.6" y="74.1" transform="rotate(-90 36.6 74.1)">I2C_SCL</text>
<text x="72.3" y="81.1">GND</text>
<text x="159.8" y="83.7">GND</text>
<text x="257.2" y="81.1">GND</text>
<text x="167.1" y="88.7">DIO2</text>
<text x="74.6" y="93.7">SENSORS_PWR</text>
<text x="167.1" y="91.1">DIO1</text>
<text x="84.1" y="129.1" transform="rotate(-90 84.1 129.1)">I2C_SDA</text>
<text x="86.6" y="129.1" transform="rotate(-90 86.6 129.1)">I2C_SCL</text>
<text x="164.7" y="128.6">RFM95_MISO</text>
<text x="164.7" y="131.1">RFM95_MOSI</text>
<text x="235.2" y="131.1">+3.3</text>
<text x="37.7" y="136.1">+3.3</text>
<text x="164.7" y="133.7">RFM95_SCK</text>
<text x="164.7" y="136.1">RFM95_NSS</text>
<text x="61.7" y="138.7">GND_SENSORS</text>
<text x="130.1" y="138.7">+3.3</text>
<text x="164.7" y="138.7">RFM95_RESET</text>
<text x="34.6" y="146.1">I2C_SDA</text>
<text x="34.6" y="148.7">I2C_SCL</text>
<text x="127.1" y="148.7">I2C_SDA</text>
<text x="41.7" y="151.1">GND_SENSORS</text>
<text x="127.1" y="151.1">I2C_SCL</text>
<text x="136.7" y="153.6">GND_SENSORS</text>
<text x="67.7" y="158.6">+3.3</text>
<text x="212.2" y="158.6">GND</text>
<text x="87.6" y="169.1" transform="rotate(90 87.6 169.1)">GND_TEMP_PRB</text>
<text x="85.1" y="174.1" transform="rotate(90 85.1 174.1)">TEMP_PRB</text>
</g>
</svg>
